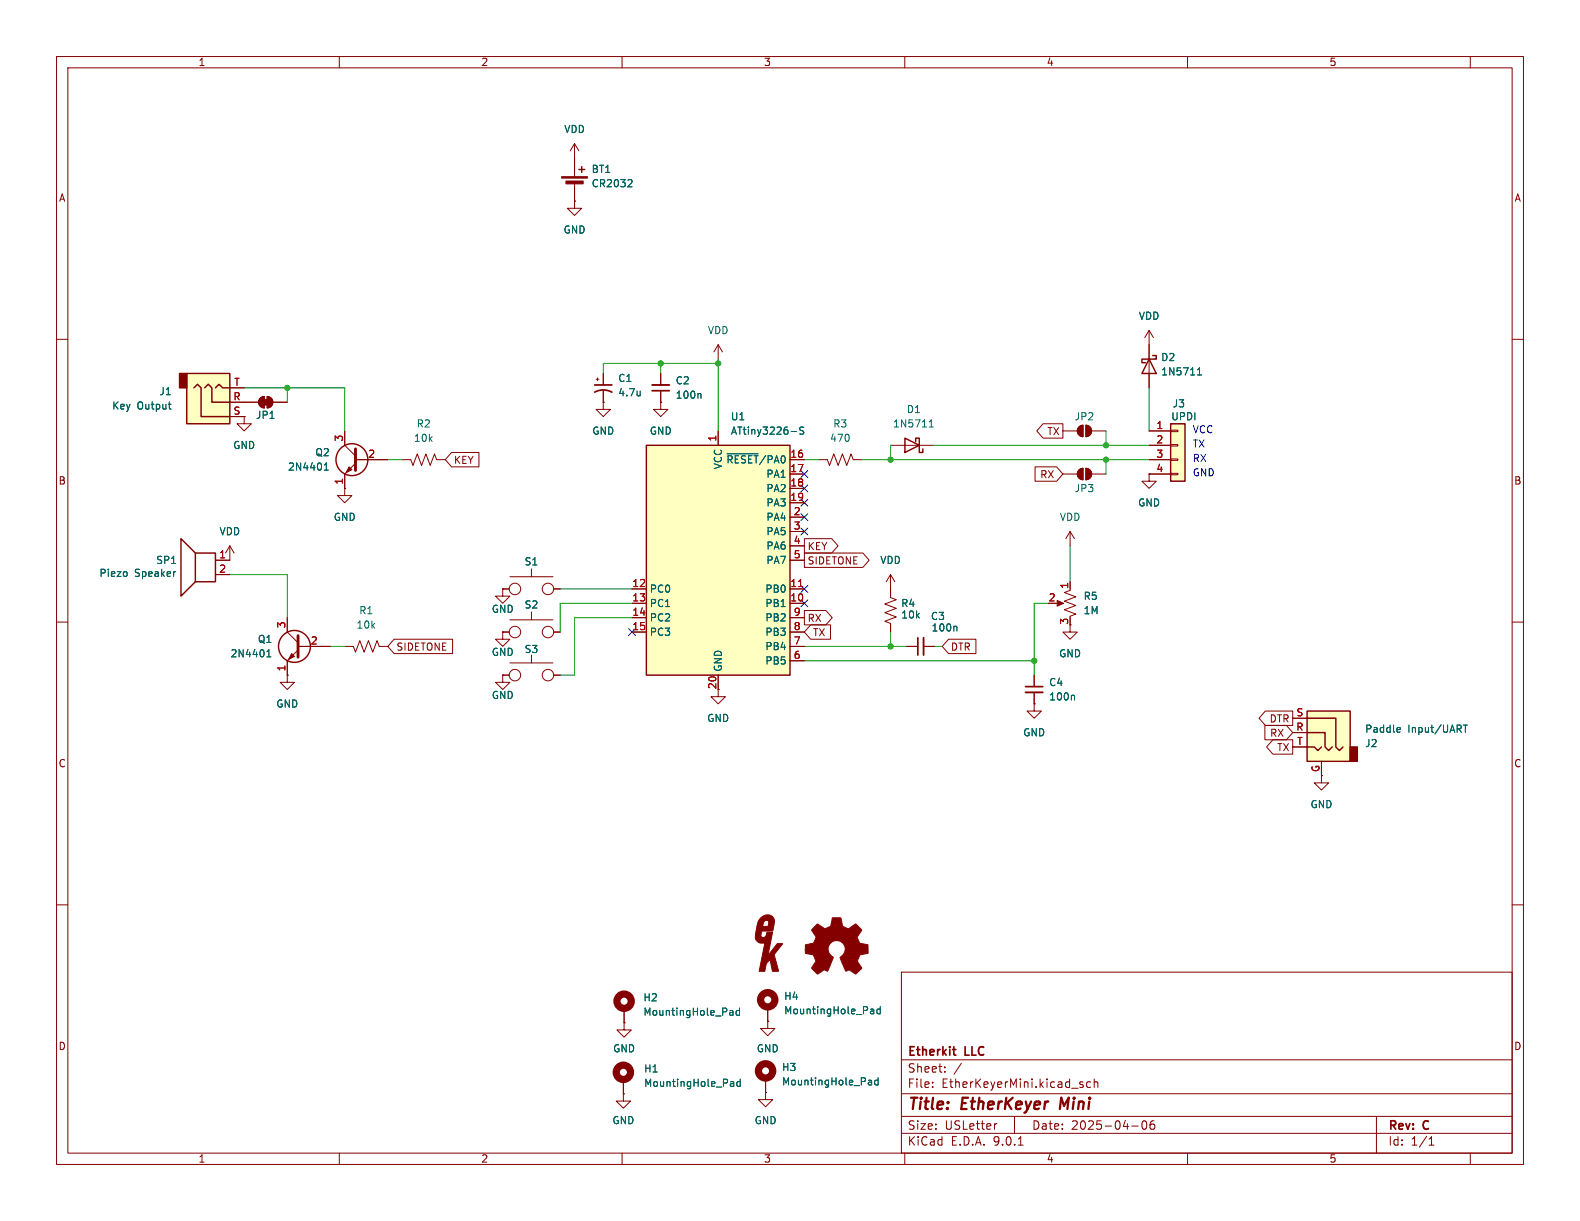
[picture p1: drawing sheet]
<svg xmlns="http://www.w3.org/2000/svg" width="279mm" height="216mm" viewBox="0 0 279 216" stroke-linecap="round" stroke-linejoin="round" font-family="sans-serif">
<g fill="none" stroke="#840000" stroke-width=".18">
<path d="M10 10h259.4v195.9h-259.4zM12 12h255.4v191.9h-255.4zM60 10v2M110 10v2M160 10v2M210 10v2M260 10v2M203.2 58.4l-.8 1.3M203.2 58.4l.8 1.3M203.2 58.4v2.6M10 60h2M116.8 71.1v1.3h-1.2l1.2 1.3 1.3-1.3h-1.3"/>
<path d="M116.8 71.1h.1M267.4 60h2M203.2 83.8v1.3h1.3l-1.3 1.3-1.3-1.3h1.3M203.2 83.8h.1M10 110h2M186.7 106.7h1M189.2 110.5v1.3h1.3l-1.3 1.2-1.2-1.2h1.2M189.2 104.4l-1 .4 2 .7-2 .8 2 .8-2 .7 2 .8-1 .4v.2M189.2 102.9v1.2M267.4 110h2M233.7 137.2v1.2h1.2l-1.2 1.3-1.3-1.3h1.3M10 160h2"/>
<path d="M159.4 171.9h108v32h-108zM267.4 160h2M159.4 197.4h108M159.4 193.4h108M159.4 187.4h108M164.9 192.1v.2M164.9 191.4v.1M167.1 189.4v.2M167.1 188.7v.1M170 188l-1.3 1.9M176.3 198.7l-.3 .1M179.4 197.4v3"/>
<path d="M191.1 191.8l.4 .1 .1 .2-.2 .2h-.3M191.1 191.3l.4 .1M192.9 191.4l-.5-.1-.3 .3v.4l.2 .2h.6M193.5 191.4l.2-.1 .4 .1v.9M193.5 190.8v1.5M200.1 199.1h1.2M202.1 198.3l.2-.1a.81 .81 0 0 1 .6 .6 .81 .81 0 0 1-.3 .8l-.2 .1a.81 .81 0 0 1-.3-1.4zM204.1 198.2a.59 .59 0 0 0-.7 .6v.6l.1 .2 .4 .1 .2-.2 .1-.5-.1-.2h-.5l-.2 .2M243.4 197.4v6.5M60 203.9v2M110 203.9v2M159.4 200.4h108"/>
<path d="M160 203.9v2M180.1 202.5h.8M210 203.9v2M252.7 202.5h.9M252.7 201.4l.4-.4v1.5M260 203.9v2"/>
</g>
<path d="M187.7 194.1l-.3 2" fill="none" stroke="#840000" stroke-width=".4"/>
<path d="M168.5 185.6h.5M168.7 186.5l.3 .1" fill="none" stroke="#840000" stroke-width=".3"/>
<path d="M186.9 106.2l1.2 .5-1.2 .5z" fill="#840000" stroke="#840000" stroke-width=".18"/>
<path d="M207 74.9h2.5v10.2h-2.5z" fill="#ffffc2"/>
<path d="M203.2 63.5l1.3 2.5h-2.6zM203.8 62.9h.7v.6h-2.6v.6h.7M207 74.9h2.5v10.2h-2.5z" fill="none" stroke="#840000" stroke-width=".25"/>
<g fill="none" stroke="#840000" stroke-width=".18">
<path d="M105.4 67.1h.5M105.7 66.8v.5M106.7 71.1v1.3h-1.3l1.3 1.3 1.2-1.3h-1.2M106.7 71.1h.1M106.7 66v2.1M106.7 69.1v2M203.2 76.2h3.8M203.2 78.7h3.8M203.2 61v7.6M207 76.1h1.3v.2h-1.3zM207 78.6h1.3v.3h-1.3zM203.2 81.3h3.8"/>
<path d="M203.2 83.8h3.8M207 81.2h1.3v.2h-1.3zM207 83.7h1.3v.2h-1.3z"/>
</g>
<path d="M113.2 69.2v.8M113.2 69.9h-.1M211.8 66.3h.7M211.8 65.4l.3-.4v1.3" fill="none" stroke="#006464" stroke-width=".18"/>
<path d="M105.2 69.3a3.2 3.2 0 0 1 3 0M105.2 68.1h3" fill="none" stroke="#840000" stroke-width=".3"/>
<path d="M231.1 125.7h7.7v8.9h-7.7z" fill="#ffffc2"/>
<path d="M238.8 132.1h1.2v2.5h-1.2z" fill="#840000" stroke="#840000" stroke-width=".25"/>
<path d="M102.4 30h1M102.9 29.5v1M231.1 125.7h7.7v8.9h-7.7zM231.1 129.5h3.2v2.6l.6 .6 .7-.6M231.1 132.1h1.3l.6 .6 .7-.6M231.1 127h5.1v5.1l.7 .6 .6-.6" fill="none" stroke="#840000" stroke-width=".25"/>
<g fill="none" stroke="#840000" stroke-width=".18">
<path d="M101.6 35.6v1.2h-1.3l1.3 1.3 1.3-1.3h-1.3M101.6 35.6h.1M101.6 25.4l-.8 1.3M101.6 25.4l.8 1.3M101.6 25.4v5.8M101.6 32.3v3.3M116.8 66v2.1M116.8 69.1v2M127 61l-.8 1.2M127 61l.8 1.2M127 61v2.5M61 86.4v1.2h-1.3l1.3 1.3 1.2-1.3h-1.2"/>
<path d="M61 86.4h.1M71.1 81.3h1.5l.4 1 .8-2 .7 2 .8-2 .8 2 .7-2 .4 1h1.5M61 114.3h1.5l.4 1 .7-2 .8 2 .8-2 .7 2 .8-2 .4 1h1.5M88.9 104.1h1.1M88.9 119.4h1.1M90.2 102h7.6M90.2 117.2h7.6M94 100.6v1.4M94 115.8v1.4M97.9 104.1h1.2M97.9 119.4h1.2M228.6 127h2.5"/>
<path d="M228.6 129.5h2.5M228.6 132.1h2.5M233.7 134.6v2.6M110.2 193.4v1.3h1.3l-1.3 1.3-1.2-1.3h1.2M110.2 193.4h.1"/>
<circle cx="91.1" cy="119.4" r="1.02"/>
<circle cx="91.1" cy="104.1" r="1.02"/>
<circle cx="96.9" cy="119.4" r="1.02"/>
<circle cx="96.9" cy="104.1" r="1.02"/>
</g>
<path d="M111.5 31.8l.3 .2-.1 .3-.7 .7h.8M123.8 69.6l.2 .2v.6M247.2 128.6l.4 .1v.2l-.6 .2M247.6 129.4l-.4 .1M258.8 128.2h.7M259.1 128.2v1.3" fill="none" stroke="#006464" stroke-width=".18"/>
<path d="M115.3 69.1h3.1" fill="none" stroke="#840000" stroke-width=".3"/>
<path d="M115.3 68.1h3.1" fill="none" stroke="#840000" stroke-width=".33"/>
<g fill="#840000" stroke="#840000" stroke-width=".18">
<path d="M99.3 31.2h4.6v.3h-4.6z"/>
<path d="M100.1 32h3v.5h-3z"/>
</g>
<path d="M33 66h7.6v8.9h-7.6z" fill="#ffffc2"/>
<path d="M31.7 66h1.3v2.6h-1.3z" fill="#840000" stroke="#840000" stroke-width=".25"/>
<g fill="none" stroke="#840000" stroke-width=".25">
<path d="M33 66h7.6v8.9h-7.6zM34.3 68.6l.6-.7 .7 .7v5.1h5M36.2 68.6l.6-.7 .7 .7v2.5h3.1M38.1 68.6l.6-.7 .7 .7h1.2M34.5 97.8h3.6v5.1h-3.6zM34.5 97.8l-2.5-2.5v10.1l2.5-2.5"/>
<circle cx="62.2" cy="81.3" r="2.82"/>
<circle cx="52.1" cy="114.3" r="2.82"/>
</g>
<g fill="none" stroke="#840000" stroke-width=".18">
<path d="M40.6 73.7h2.6M40.6 71.1h5.1M40.6 68.6h2.6M43.2 73.7v1.2h-1.3l1.3 1.3 1.2-1.3h-1.2M43.2 73.7h.1M46 70.4l.7-.3v2a1.02 1.02 0 0 1-.9-.6 1.02 1.02 0 0 1 .2-1.1zM47.2 70.1a1.02 1.02 0 0 1 1.1 1 1.02 1.02 0 0 1-1.1 1zM48.3 71.1h2.5M61 76.2v2.5l1.9 1.9M188 76.2h2.5M190.8 75.5l.7-.3v2a1.02 1.02 0 0 1-.9-.6 1.02 1.02 0 0 1 .2-1.1zM192 75.2a1.02 1.02 0 0 1 1 1 1.02 1.02 0 0 1-1 1z"/>
<path d="M193 76.2h2.6M40.6 96.5v2.6h-2.5M40.6 96.5l-.7 1.3M40.6 96.5l.8 1.3M62.9 81.9l-1.9 1.9v2.6M62.9 81.3h5.7M188 83.8h2.5M189.2 94l-.7 1.3M189.2 94l.8 1.3M189.2 94v2.5M190.8 83.1l.7-.3v2a1.02 1.02 0 0 1-.9-.6 1.02 1.02 0 0 1 .2-1.1zM192 82.8a1.02 1.02 0 0 1 1 1 1.02 1.02 0 0 1-1 1z"/>
<path d="M193 83.8h2.6M38.1 101.6h2.5M50.8 119.4v1.3h-1.3l1.3 1.2 1.3-1.2h-1.3M50.8 119.4h.1M50.8 109.2v2.6l1.9 1.9M52.7 114.9l-1.9 1.9v2.6M52.7 114.3h5.7M88.9 119.4v1.3h1.3l-1.3 1.2-1.3-1.2h1.3M88.9 119.4h.1M88.9 104.1v1.3h1.3l-1.3 1.3-1.3-1.3h1.3M88.9 104.1h.1M88.9 111.8v1.2h1.3l-1.3 1.3-1.3-1.3h1.3"/>
<path d="M88.9 111.8h.1M88.9 111.8h1.1M90.2 109.6h7.6M94 108.2v1.4M97.9 111.8h1.2M135.4 193.2v1.2h1.3l-1.3 1.3-1.3-1.3h1.3M135.4 193.2h.1"/>
<circle cx="91.1" cy="111.8" r="1.02"/>
<circle cx="96.9" cy="111.8" r="1.02"/>
</g>
<path d="M29.8 71.5h.4M30.1 72.3h.1M57.3 83.1h.8M57.3 82.2l.4-.3v1.2M22.4 101.2v.6M30.9 101.1h.2M47.2 116.1h.7M47.2 115.2l.3-.3v1.2" fill="none" stroke="#006464" stroke-width=".18"/>
<g fill="#840000" stroke="#840000" stroke-width=".18">
<path d="M46.5 70.6h1v1h-1z"/>
<path d="M46 70.4l.7-.3v2a1.02 1.02 0 0 1-.9-.6 1.02 1.02 0 0 1 .2-1.1z"/>
<path d="M47.2 70.1a1.02 1.02 0 0 1 1.1 1 1.02 1.02 0 0 1-1.1 1z"/>
<path d="M51.6 115.6l.5 .5-1 .5z"/>
<path d="M61.7 82.6l.5 .5-1 .5z"/>
<path d="M190.8 75.5l.7-.3v2a1.02 1.02 0 0 1-.9-.6 1.02 1.02 0 0 1 .2-1.1z"/>
<path d="M192 75.2a1.02 1.02 0 0 1 1 1 1.02 1.02 0 0 1-1 1z"/>
<path d="M190.8 83.1l.7-.3v2a1.02 1.02 0 0 1-.9-.6 1.02 1.02 0 0 1 .2-1.1z"/>
<path d="M192 82.8a1.02 1.02 0 0 1 1 1 1.02 1.02 0 0 1-1 1z"/>
</g>
<path d="M62.9 79.4v3.8M52.7 112.4v3.8" fill="none" stroke="#840000" stroke-width=".51"/>
<path d="M114.3 78.7h25.4v40.7h-25.4z" fill="#ffffc2"/>
<path d="M114.3 78.7h25.4v40.7h-25.4zM160 77.5l2.6 1.2-2.6 1.3zM161.9 78.1v-.6h.7v2.5h.6v-.6" fill="none" stroke="#840000" stroke-width=".25"/>
<g fill="none" stroke="#840000" stroke-width=".18">
<path d="M101.6 35.6h.1M101.6 27.9v2.6M101.6 33v2.6M40.6 71.1h5.1M40.6 73.7h2.6M40.6 68.6h2.6M43.2 73.7h.1M48.3 71.1h2.5M61 76.2v2.5M106.7 71.1h.1M106.7 66v2.1M106.7 69.1v2"/>
<path d="M116.8 71.1h.1M116.8 66v2.1M116.8 69.1v2M127 76.2v2.5M157.5 78.7h7.6M184.4 74.9h3.6v2.6h-3.6l-1.1-1.3zM203.2 78.7h3.8M203.2 61v2.5M203.2 66v2.6M203.2 76.2h3.8M38.1 99.1h2.5M61 86.4h.1"/>
<path d="M61 83.8v2.6M62.9 81.3h5.7M79.9 80h4.8v2.6h-4.8l-1.2-1.3zM139.7 81.3h2.5M139.7 83.8h2.5M139.7 86.4h2.5M139.7 88.9h2.5M139.7 91.4h2.5M139.7 94h2.5M139.7 96.5h2.5M139.7 99.1h2.5M142.2 95.2h4.9l1.1 1.3-1.1 1.3h-4.9z"/>
<path d="M142.2 97.8h10.4l1.1 1.3-1.1 1.2h-10.4zM144.8 81.3h1.5l.4 1 .7-2 .8 2 .8-2 .7 2 .8-2 .4 1h1.5M183 82.5h3.8l1.2 1.3-1.2 1.3h-3.8zM203.2 83.8h.1M203.2 81.3h3.8M203.2 83.8h3.8M38.1 101.6h2.5M50.8 119.4h.1M50.8 109.2v2.6M50.8 116.8v2.6M52.7 114.3h5.7M69.7 113h10.3v2.6h-10.3l-1.1-1.3z"/>
<path d="M88.9 111.8h.1M88.9 104.1h.1M88.9 119.4h.1M88.9 104.1h1.1M88.9 111.8h1.1M88.9 119.4h1.1M97.9 104.1h1.2M97.9 111.8h1.2M97.9 119.4h1.2M111.8 104.1h2.5M111.8 106.7h2.5M111.8 109.2h2.5"/>
<path d="M111.8 111.8h2.5M127 119.4v3.8h-1.3l1.3 1.3 1.3-1.3h-1.3M139.7 104.1h2.5M139.7 106.7h2.5M139.7 109.2h2.5M139.7 111.8h2.5M139.7 114.3h2.5M139.7 116.8h2.5M142.2 107.9h3.9l1.1 1.3-1.1 1.3h-3.9zM143.4 110.5h3.5v2.5h-3.5l-1.2-1.2zM157.5 101.6v4.1l1 .3-2 .8 2 .8-2 .7 2 .8-2 .8 1 .3v1.6M157.5 101.6l-.8 1.3"/>
<path d="M157.5 101.6l.7 1.3M160.3 114.3h2M163.3 114.3h2.1M167.7 113h4.9v2.6h-4.9l-1.1-1.3zM182.9 119.4v2M189.2 102.9v1.2M182.9 124.5v1.2h1.2l-1.2 1.3-1.3-1.3h1.3M182.9 124.5h.1M182.9 122.4v2.1M223.7 128.3h3.8l1.1 1.2-1.1 1.3h-3.8zM223.8 125.7h4.8v2.6h-4.8l-1.2-1.3zM225.1 130.8h3.5v2.6h-3.5l-1.1-1.3z"/>
<path d="M228.6 127h2.5M228.6 129.5h2.5M228.6 132.1h2.5M233.7 134.6v2.6M110.4 178.3v2.5M135.8 178.1v2.5M110.2 193.4h.1M110.2 190.9v2.5M110.4 180.8v1.3h1.2l-1.2 1.3-1.3-1.3h1.3M110.4 180.8h.1M135.4 193.2h.1M135.4 190.6v2.6"/>
<path d="M135.8 180.6v1.3h1.2l-1.2 1.2-1.3-1.2h1.3M135.8 180.6h.1"/>
</g>
<g fill="none" stroke="#006464" stroke-width=".18">
<path d="M111.5 31.8l.3 .2-.1 .3-.7 .7h.8M29.8 71.5h.4M30.1 72.3h.1M113.2 69.2v.8M113.2 69.9h-.1M123.8 69.6l.2 .2v.6M139.9 76.3h1M142.1 75.6l-.4-.1-.2 .1v.4l.5 .2 .1 .3-.2 .3-.5-.1M164.3 75.5h.8M164.3 74.6l.4-.4v1.3M211.8 66.3h.7M211.8 65.4l.3-.4v1.3"/>
<path d="M57.3 83.1h.8M57.3 82.2l.4-.3v1.2M128.6 80.2h5.5M22.4 101.2v.6M30.9 101.1h.2M47.2 116.1h.7M47.2 115.2l.3-.3v1.2M169 110.7l.2 .2v.7M189.8 122.9l.2 .2v.7M247.2 128.6l.4 .1v.2l-.6 .2M247.6 129.4l-.4 .1M258.8 128.2h.7"/>
<path d="M259.1 128.2v1.3M129.2 178.7h.4v.8M129.6 179.5h-.4M129.6 179h-.4M130.8 178.7h-.4l-.2 .2 .1 .6h.5M130.8 178.3v1.2M154.1 178.4l.4 .1v.8M154.5 179.2l-.4 .1M154.5 178.7l-.4 .1M155.7 178.5l-.4-.1-.2 .3 .1 .5h.5M155.7 178v1.3M129.3 191.2l.4 .1v.8"/>
<path d="M129.7 192l-.4 .1M129.7 191.6h-.4M130.9 191.3l-.4-.1-.2 .3 .1 .5h.5M130.9 190.8v1.3M153.7 191l.4 .1v.7M154.1 191.8h-.4M154.1 191.3l-.4 .1M155.3 191.1l-.4-.1-.2 .2 .1 .6h.5M155.3 190.6v1.2"/>
</g>
<path d="M141.2 103.7h.7" fill="none" stroke="#a90000" stroke-width=".18"/>
<path d="M162.3 112.8v3M181.4 121.4h3" fill="none" stroke="#840000" stroke-width=".3"/>
<path d="M163.3 112.8v3M181.4 122.4h3" fill="none" stroke="#840000" stroke-width=".33"/>
<g fill="#840000" stroke="#840000" stroke-width=".18">
<path d="M134.5 162.3a1.34 1.34 0 0 1 1.4-.6 1.34 1.34 0 0 1 1 1l-.2 1.9h-2l-.1 .4a.5 .5 0 0 0 .3 .8 .5 .5 0 0 0 .6-.5l.1-.4h1l-.8 4 1.7-2h.9l-.9 1.2a.93 .93 0 0 0-.5 1l.7 2.6-1.1 .1-.5-2.1a2.41 2.41 0 0 0-.8 1.6l-.1 .5-.9-.1 .9-4.9a1.34 1.34 0 0 1-1.6-1.7l.3-1.3h1.9a.68 .68 0 0 0-.1-1.1 .99 .99 0 0 0-.8 1.1h-1l.2-.9z"/>
<path d="M144 163.9l.6-.5 .9 .6a.62 .62 0 0 0 1 0l.2-.1a1.62 1.62 0 0 0 .4-1.4l.1-.2h1.5l.2 .8a.74 .74 0 0 0 .6 .9l.5 .2 1.3-.8 1.1 1-.4 .7a.75 .75 0 0 0-.2 1.2l.2 .5 1.5 .3v1.5l-1.4 .2-.1 .2a1.23 1.23 0 0 0-.3 1.2l.7 1-.1 .1-1 .9-.8-.5a.54 .54 0 0 0-.9 0l-1-2.3a2.33 2.33 0 0 0 .8-2 1.54 1.54 0 0 0-2.5-.7 1.54 1.54 0 0 0 .5 2.6l-1.1 2.4a.69 .69 0 0 0-1.1 .2l-.6 .3-1.1-1 .8-1.2-.2-.6a.71 .71 0 0 0-.9-.7l-.8-.2v-1.4l.5-.1a1.11 1.11 0 0 0 1.2-.7 .72 .72 0 0 0-.2-1.2l-.4-.7z"/>
</g>
<g fill="none" stroke="#840000" stroke-width="1.3">
<circle cx="110.4" cy="177" r="1.27"/>
<circle cx="135.8" cy="176.8" r="1.27"/>
<circle cx="110.2" cy="189.6" r="1.27"/>
<circle cx="135.4" cy="189.4" r="1.27"/>
</g>
<g fill="none" stroke="#009600" stroke-width=".18">
<path d="M43.2 68.6h17.8v7.6M50.8 68.6v2.5M116.8 64.3v1.7M127 63.5v12.7M127 64.3h-20.3v1.7M157.5 78.7v2.6M165.1 78.7h38.1M195.6 76.2v2.5M203.2 68.6v7.6M68.6 81.3h2.5M142.2 81.3h2.6M152.4 81.3h50.8"/>
<path d="M189.2 96.5v6.4M195.6 81.3v2.5M40.6 101.6h10.2v7.6M58.4 114.3h2.6M99.1 104.1h12.7M111.8 109.2h-10.2v10.2h-2.5M111.8 106.7h-12.7v5.1M142.2 114.3h18.1M142.2 116.8h40.7M157.5 111.8v2.5M165.4 114.3h1.2M185.4 106.7h-2.5v12.7"/>
</g>
<g fill="none" stroke="#000084" stroke-width=".18">
<path d="M141.6 90.8l1.2 1.2M141.6 93.4l1.2 1.2M141.6 85.8l1.2 1.2M141.6 88.3l1.2 1.2M141.6 83.2l1.2 1.2M142.8 90.8l-1.2 1.2M142.8 93.4l-1.2 1.2M142.8 85.8l-1.2 1.2M142.8 88.3l-1.2 1.2M142.8 83.2l-1.2 1.2M111.2 111.2l1.2 1.2M112.4 111.2l-1.2 1.2"/>
<path d="M141.6 106.1l1.2 1.2M141.6 103.5l1.2 1.2M142.8 106.1l-1.2 1.2M142.8 103.5l-1.2 1.2"/>
</g>
<g fill="#009600" stroke="#009600" stroke-width=".18">
<circle cx="195.6" cy="81.3" r=".46"/>
<circle cx="157.5" cy="81.3" r=".46"/>
<circle cx="157.5" cy="114.3" r=".46"/>
<circle cx="127" cy="64.3" r=".46"/>
<circle cx="116.8" cy="64.3" r=".46"/>
<circle cx="182.9" cy="116.8" r=".46"/>
<circle cx="195.6" cy="78.7" r=".46"/>
<circle cx="50.8" cy="68.6" r=".46"/>
</g>
<g font-size="2.8" fill="#840000">
<text x="160.4" y="196.8">Title:</text>
<text x="170.1" y="196.8">EtherKeyer</text>
<text x="188.3" y="196.8">Mini</text>
</g>
<g font-size="2.1" fill="#840000">
<text x="160.4" y="189.9">Sheet:</text>
<text x="160.4" y="187.1">Etherkit</text>
<text x="170.7" y="187.1">LLC</text>
<text x="160.4" y="192.6">File:</text>
<text x="166.5" y="192.6">EtherKeyerMini.kicad_sch</text>
<text x="160.4" y="202.8">KiCad</text>
<text x="160.4" y="200">Size:</text>
<text x="167.1" y="200">USLetter</text>
<text x="168.1" y="202.8">E.D.A.</text>
<text x="175.7" y="202.8">9.0.1</text>
<text x="182.4" y="200">Date:</text>
<text x="189.4" y="200">2025-04-06</text>
<text x="245.4" y="200.2">Rev:</text>
<text x="245.4" y="202.8">Id:</text>
<text x="249.5" y="202.8">1/1</text>
<text x="251.8" y="200.2">C</text>
</g>
<g font-size="1.8" fill="#840000">
<text x="35" y="11.9">1</text>
<text x="85" y="11.9">2</text>
<text x="135" y="11.9">3</text>
<text x="185" y="11.9">4</text>
<text x="235" y="11.9">5</text>
<text x="10.3" y="35.9">A</text>
<text x="267.7" y="35.9">A</text>
<text x="185.1" y="77.2">TX</text>
<text x="80.2" y="82.2">KEY</text>
<text x="10.3" y="85.9">B</text>
<text x="183.8" y="84.8">RX</text>
<text x="267.7" y="85.9">B</text>
<text x="142.7" y="97.5">KEY</text>
<text x="142.7" y="100">SIDETONE</text>
<text x="142.7" y="110.2">RX</text>
<text x="143.7" y="112.7">TX</text>
<text x="189" y="110.6" transform="rotate(-90 189 110.6)">3</text>
<text x="70" y="115.3">SIDETONE</text>
<text x="168.1" y="115.3">DTR</text>
<text x="126.7" y="122" transform="rotate(-90 126.7 122)">20</text>
<text x="224.4" y="128">DTR</text>
<text x="224.5" y="130.5">RX</text>
<text x="10.3" y="135.9">C</text>
<text x="225.7" y="133">TX</text>
<text x="267.7" y="135.9">C</text>
<text x="10.3" y="185.9">D</text>
<text x="267.7" y="185.9">D</text>
<text x="35" y="205.8">1</text>
<text x="85" y="205.8">2</text>
<text x="135" y="205.8">3</text>
<text x="185" y="205.8">4</text>
<text x="235" y="205.8">5</text>
</g>
<g font-size="1.8" fill="#006464">
<text x="99.7" y="23.7">VDD</text>
<text x="104.5" y="30.8">BT1</text>
<text x="104.5" y="33.3">CR2032</text>
<text x="99.6" y="41.5">GND</text>
<text x="125.1" y="59.3">VDD</text>
<text x="201.3" y="56.7">VDD</text>
<text x="205.2" y="64">D2</text>
<text x="28.1" y="70.1">J1</text>
<text x="109.2" y="67.7">C1</text>
<text x="109.2" y="70.3">4.7u</text>
<text x="119.4" y="68.2">C2</text>
<text x="119.4" y="70.7">100n</text>
<text x="205.2" y="66.6">1N5711</text>
<text x="19.7" y="72.6">Key</text>
<text x="24.2" y="72.6">Output</text>
<text x="45.2" y="74.3">JP1</text>
<text x="73.6" y="75.8">R2</text>
<text x="104.6" y="77.1">GND</text>
<text x="114.8" y="77.1">GND</text>
<text x="129.2" y="74.5">U1</text>
<text x="129.2" y="77.1">ATtiny3226-S</text>
<text x="147.2" y="75.8">R3</text>
<text x="157.8" y="75.8">1N5711</text>
<text x="160.3" y="73.3">D1</text>
<text x="189.9" y="74.5">JP2</text>
<text x="207" y="74.5">UPDI</text>
<text x="207.3" y="72.2">J3</text>
<text x="41.1" y="79.6">GND</text>
<text x="50.8" y="83.4">2N4401</text>
<text x="55.7" y="80.9">Q2</text>
<text x="73.1" y="78.3">10k</text>
<text x="127.9" y="83.1" transform="rotate(-90 127.9 83.1)">VCC</text>
<text x="128.3" y="82.1">~{RESET}/PA0</text>
<text x="146.7" y="78.3">470</text>
<text x="135.4" y="84.7">PA1</text>
<text x="135.4" y="87.2">PA2</text>
<text x="135.4" y="89.8">PA3</text>
<text x="189.9" y="87.2">JP3</text>
<text x="201.2" y="89.8">GND</text>
<text x="38.7" y="94.8">VDD</text>
<text x="58.9" y="92.3">GND</text>
<text x="135.4" y="92.3">PA4</text>
<text x="135.4" y="94.8">PA5</text>
<text x="187.3" y="92.3">VDD</text>
<text x="27.5" y="99.9">SP1</text>
<text x="92.7" y="100.2">S1</text>
<text x="135.4" y="97.4">PA6</text>
<text x="135.4" y="99.9">PA7</text>
<text x="155.6" y="99.9">VDD</text>
<text x="17.5" y="102.2">Piezo</text>
<text x="23.8" y="102.2">Speaker</text>
<text x="92.7" y="107.8">S2</text>
<text x="114.8" y="105">PC0</text>
<text x="114.8" y="107.5">PC1</text>
<text x="135.2" y="105">PB0</text>
<text x="135.2" y="107.5">PB1</text>
<text x="159.3" y="107.5">R4</text>
<text x="191.5" y="106.3">R5</text>
<text x="45.5" y="113.9">Q1</text>
<text x="62.9" y="111.4">10k</text>
<text x="63.4" y="108.8">R1</text>
<text x="86.9" y="108.6">GND</text>
<text x="114.8" y="110.1">PC2</text>
<text x="114.8" y="112.6">PC3</text>
<text x="135.2" y="110.1">PB2</text>
<text x="135.2" y="112.6">PB3</text>
<text x="159.3" y="109.6">10k</text>
<text x="164.5" y="109.8">C3</text>
<text x="164.6" y="111.9">100n</text>
<text x="191.5" y="108.8">1M</text>
<text x="40.7" y="116.4">2N4401</text>
<text x="86.9" y="116.2">GND</text>
<text x="92.7" y="115.7">S3</text>
<text x="127.9" y="118.9" transform="rotate(-90 127.9 118.9)">GND</text>
<text x="135.2" y="115.2">PB4</text>
<text x="135.2" y="117.7">PB5</text>
<text x="187.2" y="116.4">GND</text>
<text x="48.8" y="125.3">GND</text>
<text x="86.9" y="123.8">GND</text>
<text x="185.4" y="121.5">C4</text>
<text x="185.4" y="124.1">100n</text>
<text x="125" y="127.9">GND</text>
<text x="180.8" y="130.4">GND</text>
<text x="241.3" y="129.8">Paddle</text>
<text x="249" y="129.8">Input/UART</text>
<text x="241.3" y="132.3">J2</text>
<text x="231.6" y="143.1">GND</text>
<text x="113.7" y="177.3">H2</text>
<text x="113.7" y="179.8">MountingHole_Pad</text>
<text x="138.6" y="177">H4</text>
<text x="138.6" y="179.6">MountingHole_Pad</text>
<text x="108.3" y="186.3">GND</text>
<text x="113.8" y="189.8">H1</text>
<text x="133.7" y="186.3">GND</text>
<text x="138.2" y="189.6">H3</text>
<text x="113.8" y="192.4">MountingHole_Pad</text>
<text x="138.2" y="192.1">MountingHole_Pad</text>
<text x="108.2" y="199">GND</text>
<text x="133.3" y="199">GND</text>
</g>
<g font-size="1.8" fill="#a90000">
<text x="41.2" y="70.9">R</text>
<text x="41.3" y="68.3">T</text>
<text x="41.2" y="73.4">S</text>
<text x="204.4" y="75.9">1</text>
<text x="60.7" y="78.2" transform="rotate(-90 60.7 78.2)">3</text>
<text x="65" y="81">2</text>
<text x="126.7" y="78.2" transform="rotate(-90 126.7 78.2)">1</text>
<text x="139.7" y="81">16</text>
<text x="139.7" y="83.6">17</text>
<text x="204.4" y="78.5">2</text>
<text x="204.4" y="81">3</text>
<text x="204.4" y="83.6">4</text>
<text x="60.7" y="85.8" transform="rotate(-90 60.7 85.8)">1</text>
<text x="139.7" y="86.1">18</text>
<text x="139.7" y="88.6">19</text>
<text x="140.3" y="91.2">2</text>
<text x="140.3" y="93.7">3</text>
<text x="38.7" y="98.8">1</text>
<text x="38.7" y="101.3">2</text>
<text x="140.3" y="96.3">4</text>
<text x="140.3" y="98.8">5</text>
<text x="111.7" y="103.9">12</text>
<text x="111.7" y="106.4">13</text>
<text x="139.7" y="103.9">11</text>
<text x="139.7" y="106.4">10</text>
<text x="185.3" y="106.4">2</text>
<text x="189" y="104.2" transform="rotate(-90 189 104.2)">1</text>
<text x="50.5" y="111.2" transform="rotate(-90 50.5 111.2)">3</text>
<text x="111.7" y="109">14</text>
<text x="111.7" y="111.5">15</text>
<text x="140.3" y="109">9</text>
<text x="140.3" y="111.5">8</text>
<text x="50.5" y="118.8" transform="rotate(-90 50.5 118.8)">1</text>
<text x="54.9" y="114">2</text>
<text x="140.3" y="114">7</text>
<text x="140.3" y="116.6">6</text>
<text x="229.1" y="129.3">R</text>
<text x="229.2" y="126.7">S</text>
<text x="229.3" y="131.8">T</text>
<text x="233.4" y="136.6" transform="rotate(-90 233.4 136.6)">G</text>
</g>
<g font-size="1.8" fill="#0000c2">
<text x="210.8" y="76.8">VCC</text>
<text x="210.8" y="81.9">RX</text>
<text x="210.8" y="79.4">TX</text>
<text x="210.8" y="84.4">GND</text>
</g>
</svg>
